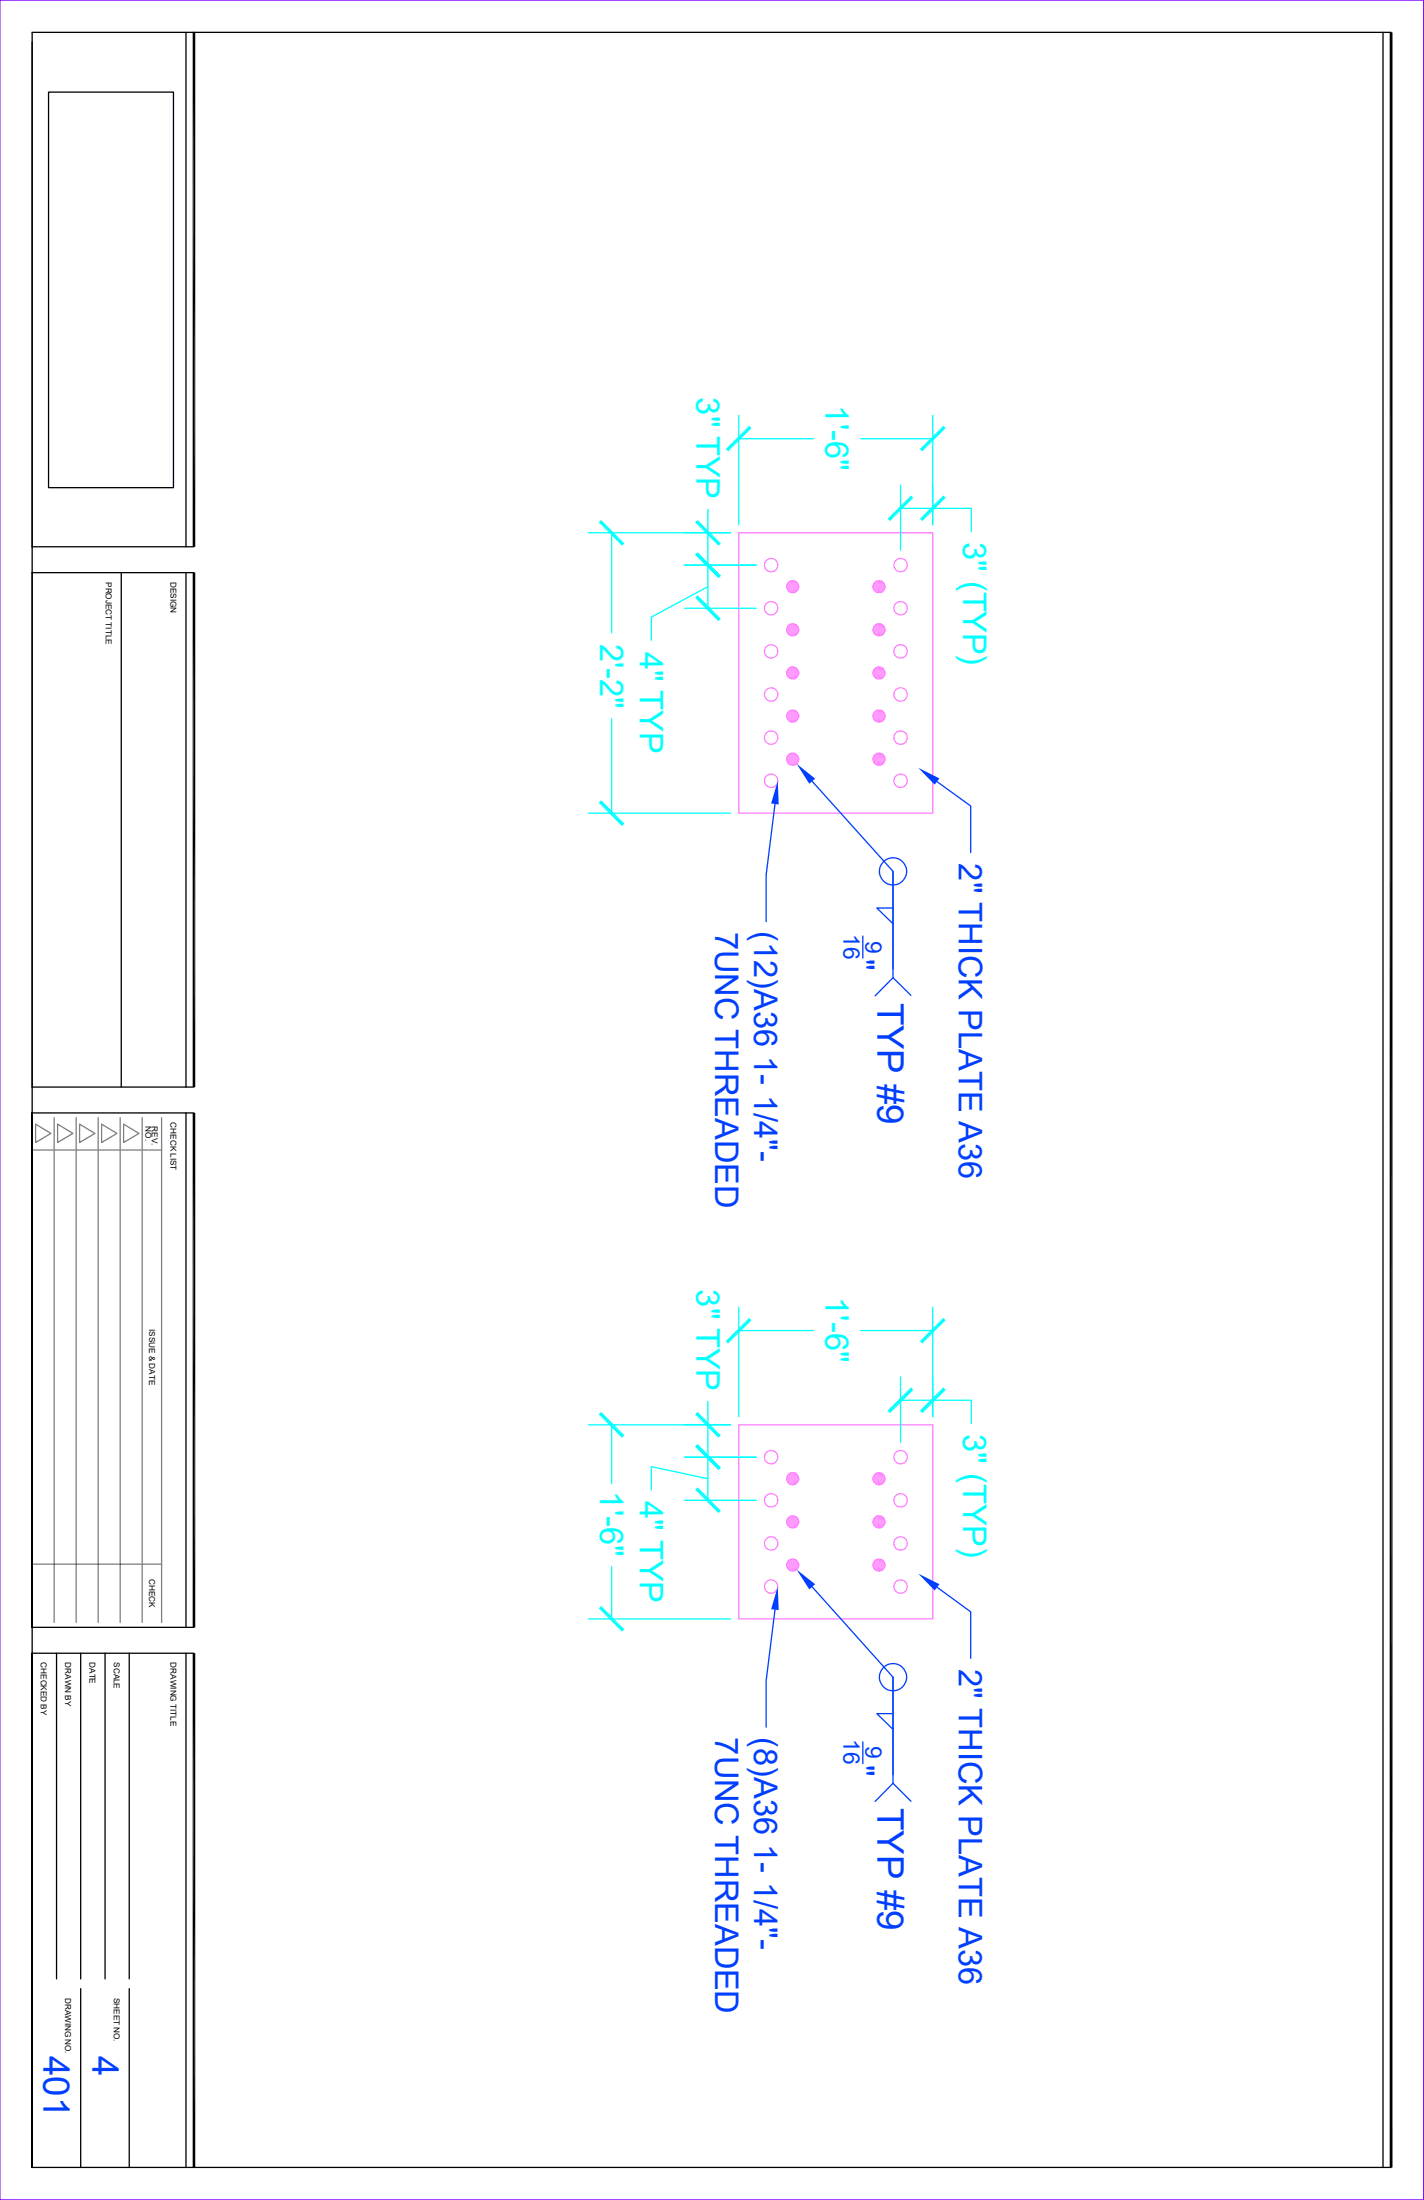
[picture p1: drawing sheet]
<svg xmlns="http://www.w3.org/2000/svg" width="279mm" height="432mm" viewBox="0 0 279 432" stroke-linecap="round" stroke-linejoin="round" font-family="sans-serif">
<g fill="none" stroke="#ff7fff" stroke-width=".25">
<path d="M144.9 104.6h38.1v55h-38.1zM144.9 279.7h38.1v38.1h-38.1z"/>
<circle cx="151.3" cy="110.9" r="1.32"/>
<circle cx="151.3" cy="119.4" r="1.32"/>
<circle cx="176.7" cy="119.4" r="1.32"/>
<circle cx="176.7" cy="110.9" r="1.32"/>
<circle cx="151.3" cy="136.3" r="1.32"/>
<circle cx="151.3" cy="127.8" r="1.32"/>
<circle cx="176.7" cy="136.3" r="1.32"/>
<circle cx="176.7" cy="127.8" r="1.32"/>
<circle cx="151.3" cy="144.8" r="1.32"/>
<circle cx="151.3" cy="153.2" r="1.32"/>
<circle cx="176.7" cy="144.8" r="1.32"/>
<circle cx="176.7" cy="153.2" r="1.32"/>
<circle cx="151.3" cy="286" r="1.32"/>
<circle cx="151.3" cy="294.5" r="1.32"/>
<circle cx="176.7" cy="294.5" r="1.32"/>
<circle cx="176.7" cy="286" r="1.32"/>
<circle cx="151.3" cy="311.4" r="1.32"/>
<circle cx="151.3" cy="302.9" r="1.32"/>
<circle cx="176.7" cy="302.9" r="1.32"/>
<circle cx="176.7" cy="311.4" r="1.32"/>
</g>
<g fill="#ff7fff">
<path d="M173.6 306.8v.7z"/>
<path d="M173.7 307l-.1 .5z"/>
<path d="M173.6 298.4v.6z"/>
<path d="M173.7 298.6l-.1 .4z"/>
<path d="M173.6 289.9v.6z"/>
<path d="M173.7 290.1l-.1 .4z"/>
<path d="M173.6 148.7v.7z"/>
<path d="M173.7 148.9l-.1 .5z"/>
<path d="M173.6 140.2v.7z"/>
<path d="M173.7 140.5l-.1 .4z"/>
<path d="M173.6 131.7v.7z"/>
<path d="M173.7 132l-.1 .4z"/>
<path d="M173.6 123.3v.7z"/>
<path d="M173.7 123.5l-.1 .5z"/>
<path d="M173.6 114.9v.6z"/>
<path d="M173.7 115.1l-.1 .4z"/>
<path d="M173.5 306.6v1.1z"/>
<path d="M173.6 306.8l-.1 .9z"/>
<path d="M173.5 298.2v1z"/>
<path d="M173.6 298.4l-.1 .8z"/>
<path d="M173.5 289.7v1z"/>
<path d="M173.6 289.9l-.1 .8z"/>
<path d="M173.5 148.5v1.1z"/>
<path d="M173.6 148.7l-.1 .9z"/>
<path d="M173.5 140v1.1z"/>
<path d="M173.6 140.2l-.1 .9z"/>
<path d="M173.5 131.6v1z"/>
<path d="M173.6 131.7l-.1 .9z"/>
<path d="M173.5 123.1v1.1z"/>
<path d="M173.6 123.3l-.1 .9z"/>
<path d="M173.5 114.6v1.1z"/>
<path d="M173.6 114.9l-.1 .8z"/>
<path d="M173.4 306.5l.1 .1-.1 1.3z"/>
<path d="M173.5 306.6v1.1l-.1 .2z"/>
<path d="M173.4 298l.1 .2-.1 1.2z"/>
<path d="M173.5 298.2v1l-.1 .2z"/>
<path d="M173.4 289.5l.1 .2-.1 1.3z"/>
<path d="M173.5 289.7v1l-.1 .3z"/>
<path d="M173.4 148.3l.1 .2-.1 1.2z"/>
<path d="M173.5 148.5v1.1l-.1 .1z"/>
<path d="M173.4 139.8l.1 .2-.1 1.3z"/>
<path d="M173.5 140v1.1l-.1 .2z"/>
<path d="M173.4 131.4l.1 .2-.1 1.2z"/>
<path d="M173.5 131.6v1l-.1 .2z"/>
<path d="M173.4 122.9l.1 .2-.1 1.2z"/>
<path d="M173.5 123.1v1.1l-.1 .1z"/>
<path d="M173.4 114.4l.1 .2-.1 1.3z"/>
<path d="M173.5 114.6v1.1l-.1 .2z"/>
<path d="M173.3 306.3l.1 .2-.1 1.6z"/>
<path d="M173.4 306.5v1.4l-.1 .2z"/>
<path d="M173.3 297.8l.1 .2-.1 1.6z"/>
<path d="M173.4 298v1.4l-.1 .2z"/>
<path d="M173.3 289.3l.1 .2-.1 1.6z"/>
<path d="M173.4 289.5v1.5l-.1 .1z"/>
<path d="M173.3 148.1l.1 .2-.1 1.6z"/>
<path d="M173.4 148.3v1.4l-.1 .2z"/>
<path d="M173.3 139.7l.1 .1-.1 1.6z"/>
<path d="M173.4 139.8v1.5l-.1 .1z"/>
<path d="M173.3 131.2l.1 .2-.1 1.6z"/>
<path d="M173.4 131.4v1.4l-.1 .2z"/>
<path d="M173.3 122.7l.1 .2-.1 1.6z"/>
<path d="M173.4 122.9v1.4l-.1 .2z"/>
<path d="M173.3 114.3l.1 .1-.1 1.6z"/>
<path d="M173.4 114.4v1.5l-.1 .1z"/>
</g>
<path d="M173.2 306.2v2" fill="none" stroke="#ff7fff" stroke-width=".21"/>
<path d="M173.3 306.3v1.8l-.2 .1z" fill="#ff7fff"/>
<path d="M173.2 297.7v2" fill="none" stroke="#ff7fff" stroke-width=".21"/>
<path d="M173.3 297.8v1.8l-.2 .1z" fill="#ff7fff"/>
<path d="M173.2 289.2v2.1" fill="none" stroke="#ff7fff" stroke-width=".21"/>
<path d="M173.3 289.3v1.8l-.2 .2z" fill="#ff7fff"/>
<path d="M173.2 148v2" fill="none" stroke="#ff7fff" stroke-width=".21"/>
<path d="M173.3 148.1v1.8l-.2 .1z" fill="#ff7fff"/>
<path d="M173.2 139.5v2.1" fill="none" stroke="#ff7fff" stroke-width=".21"/>
<path d="M173.3 139.7v1.7l-.2 .2z" fill="#ff7fff"/>
<path d="M173.2 131.1v2" fill="none" stroke="#ff7fff" stroke-width=".21"/>
<path d="M173.3 131.2v1.8l-.2 .1z" fill="#ff7fff"/>
<path d="M173.2 122.6v2" fill="none" stroke="#ff7fff" stroke-width=".21"/>
<path d="M173.3 122.7v1.8l-.2 .1z" fill="#ff7fff"/>
<path d="M173.2 114.1v2.1" fill="none" stroke="#ff7fff" stroke-width=".21"/>
<path d="M173.3 114.3v1.7l-.2 .2z" fill="#ff7fff"/>
<g fill="none" stroke="#ff7fff" stroke-width=".2">
<path d="M171.9 114v2.3M173 114v2.3M171.9 122.5v2.2M171.9 131v2.2M171.9 139.4v2.2M173 122.5v2.2M173 131v2.2M173 139.4v2.2M171.9 147.9v2.2M173 147.9v2.2M171.9 289.1v2.2M171.9 297.6v2.2"/>
<path d="M173 289.1v2.2M173 297.6v2.2M171.9 306v2.3M173 306v2.3"/>
</g>
<g fill="none" stroke="#ff7fff" stroke-width=".21">
<path d="M172.1 114v2.3M172.6 114v2.3M172.8 114v2.3M172.1 122.4v2.4M172.1 130.9v2.4M172.1 139.4v2.3M172.6 122.4v2.4M172.6 130.9v2.4M172.6 139.4v2.3M172.8 122.4v2.4M172.8 130.9v2.4M172.8 139.4v2.3"/>
<path d="M172.1 147.8v2.4M172.6 147.8v2.4M172.8 147.8v2.4M172.1 289.1v2.3M172.1 297.5v2.3M172.6 289.1v2.3M172.6 297.5v2.4M172.8 289.1v2.3M172.8 297.5v2.3M172.1 306v2.3M172.6 306v2.4M172.8 306v2.3"/>
</g>
<path d="M172.3 114v2.3M172.3 122.4v2.4M172.3 130.9v2.4M172.3 139.4v2.3M172.3 147.8v2.4M172.3 289.1v2.3M172.3 297.5v2.4M172.3 306v2.4" fill="none" stroke="#ff7fff" stroke-width=".25"/>
<path d="M171.7 306.3l.1-.1-.1 1.9z" fill="#ff7fff"/>
<path d="M171.7 306.2v2" fill="none" stroke="#ff7fff" stroke-width=".2"/>
<path d="M171.7 297.8l.1-.1-.1 1.9z" fill="#ff7fff"/>
<path d="M171.7 297.7v2" fill="none" stroke="#ff7fff" stroke-width=".2"/>
<path d="M171.7 289.3l.1-.1-.1 1.9z" fill="#ff7fff"/>
<path d="M171.7 289.2v2.1" fill="none" stroke="#ff7fff" stroke-width=".2"/>
<path d="M171.7 148.1l.1-.1-.1 1.9z" fill="#ff7fff"/>
<path d="M171.7 148v2" fill="none" stroke="#ff7fff" stroke-width=".2"/>
<path d="M171.7 139.7l.1-.2-.1 1.9z" fill="#ff7fff"/>
<path d="M171.7 139.5v2.1" fill="none" stroke="#ff7fff" stroke-width=".2"/>
<path d="M171.7 131.2l.1-.1-.1 1.9z" fill="#ff7fff"/>
<path d="M171.7 131.1v2" fill="none" stroke="#ff7fff" stroke-width=".2"/>
<path d="M171.7 122.7l.1-.1-.1 1.9z" fill="#ff7fff"/>
<path d="M171.7 122.6v2" fill="none" stroke="#ff7fff" stroke-width=".2"/>
<path d="M171.7 114.3l.1-.2-.1 1.9z" fill="#ff7fff"/>
<path d="M171.7 114.1v2.1" fill="none" stroke="#ff7fff" stroke-width=".2"/>
<g fill="#ff7fff">
<path d="M171.7 306.3l-.2 1.6v-1.4z"/>
<path d="M171.7 306.3v1.8l-.2-.2z"/>
<path d="M171.7 297.8l-.2 1.6v-1.4z"/>
<path d="M171.7 297.8v1.8l-.2-.2z"/>
<path d="M171.7 289.3l-.2 1.7v-1.5z"/>
<path d="M171.7 289.3v1.8l-.2-.1z"/>
<path d="M171.5 148.3l.2-.2-.2 1.6z"/>
<path d="M171.7 148.1v1.8l-.2-.2z"/>
<path d="M171.5 139.8l.2-.1-.2 1.6z"/>
<path d="M171.7 139.7v1.7l-.2-.1z"/>
<path d="M171.7 131.2l-.2 1.6v-1.4z"/>
<path d="M171.7 131.2v1.8l-.2-.2z"/>
<path d="M171.7 122.7l-.2 1.6v-1.4z"/>
<path d="M171.7 122.7v1.8l-.2-.2z"/>
<path d="M171.5 114.4l.2-.1-.2 1.6z"/>
<path d="M171.7 114.3v1.7l-.2-.1z"/>
<path d="M171.5 306.5l-.1 1.2v-1.1z"/>
<path d="M171.5 306.5v1.4l-.1-.2z"/>
<path d="M171.5 298l-.1 1.2v-1z"/>
<path d="M171.5 298v1.4l-.1-.2z"/>
<path d="M171.5 289.5l-.1 1.2v-1z"/>
<path d="M171.5 289.5v1.5l-.1-.3z"/>
<path d="M171.5 148.3l-.1 1.3v-1.1z"/>
<path d="M171.5 148.3v1.4l-.1-.1z"/>
<path d="M171.5 139.8l-.1 1.3v-1.1z"/>
<path d="M171.5 139.8v1.5l-.1-.2z"/>
<path d="M171.5 131.4l-.1 1.2v-1z"/>
<path d="M171.5 131.4v1.4l-.1-.2z"/>
<path d="M171.5 122.9l-.1 1.3v-1.1z"/>
<path d="M171.5 122.9v1.4l-.1-.1z"/>
<path d="M171.5 114.4l-.1 1.3v-1.1z"/>
<path d="M171.5 114.4v1.5l-.1-.2z"/>
<path d="M171.4 306.6l-.1 .9z"/>
<path d="M171.4 306.6v1.1z"/>
<path d="M171.4 298.2l-.1 .8z"/>
<path d="M171.4 298.2v1z"/>
<path d="M171.4 289.7l-.1 .8z"/>
<path d="M171.4 289.7v1z"/>
<path d="M171.4 148.5l-.1 .9z"/>
<path d="M171.4 148.5v1.1z"/>
<path d="M171.4 140l-.1 .9z"/>
<path d="M171.4 140v1.1z"/>
<path d="M171.4 131.6l-.1 .8z"/>
<path d="M171.4 131.6v1z"/>
<path d="M171.4 123.1l-.1 .9z"/>
<path d="M171.4 123.1v1.1z"/>
<path d="M171.4 114.6l-.1 .9z"/>
<path d="M171.4 114.6v1.1z"/>
<path d="M171.3 306.8l-.1 .5z"/>
<path d="M171.3 306.8v.7z"/>
<path d="M171.3 298.4l-.1 .4z"/>
<path d="M171.3 298.4v.6z"/>
<path d="M171.3 289.9l-.1 .4z"/>
<path d="M171.3 289.9v.6z"/>
<path d="M171.3 148.7l-.1 .4z"/>
<path d="M171.3 148.7v.7z"/>
<path d="M171.3 140.2l-.1 .5z"/>
<path d="M171.3 140.2v.7z"/>
<path d="M171.3 131.7l-.1 .5z"/>
<path d="M171.3 131.7v.7z"/>
<path d="M171.3 123.3l-.1 .4z"/>
<path d="M171.3 123.3v.7z"/>
<path d="M171.3 114.9l-.1 .4z"/>
<path d="M171.3 114.9v.6z"/>
<path d="M156.7 306.8v.7z"/>
<path d="M156.7 307v.5z"/>
<path d="M156.7 298.4v.6z"/>
<path d="M156.7 298.6v.4z"/>
<path d="M156.7 289.9v.6z"/>
<path d="M156.7 290.1v.4z"/>
<path d="M156.7 148.7v.7z"/>
<path d="M156.7 148.9v.5z"/>
<path d="M156.7 140.2v.7z"/>
<path d="M156.7 140.5v.4z"/>
<path d="M156.7 131.7v.7z"/>
<path d="M156.7 132v.4z"/>
<path d="M156.7 123.3v.7z"/>
<path d="M156.7 123.5v.5z"/>
<path d="M156.7 114.9v.6z"/>
<path d="M156.7 115.1v.4z"/>
<path d="M156.6 306.6v1.1z"/>
<path d="M156.7 306.8l-.1 .9z"/>
<path d="M156.6 298.2v1z"/>
<path d="M156.7 298.4l-.1 .8z"/>
<path d="M156.6 289.7v1z"/>
<path d="M156.7 289.9l-.1 .8z"/>
<path d="M156.6 148.5v1.1z"/>
<path d="M156.7 148.7l-.1 .9z"/>
<path d="M156.6 140v1.1z"/>
<path d="M156.7 140.2l-.1 .9z"/>
<path d="M156.6 131.6v1z"/>
<path d="M156.7 131.7l-.1 .9z"/>
<path d="M156.6 123.1v1.1z"/>
<path d="M156.7 123.3l-.1 .9z"/>
<path d="M156.6 114.6v1.1z"/>
<path d="M156.7 114.9l-.1 .8z"/>
<path d="M156.5 306.5l.1 .1-.1 1.3z"/>
<path d="M156.6 306.6v1.1l-.1 .2z"/>
<path d="M156.5 298l.1 .2-.1 1.2z"/>
<path d="M156.6 298.2v1l-.1 .2z"/>
<path d="M156.5 289.5l.1 .2-.1 1.3z"/>
<path d="M156.6 289.7v1l-.1 .3z"/>
<path d="M156.5 148.3l.1 .2-.1 1.2z"/>
<path d="M156.6 148.5v1.1l-.1 .1z"/>
<path d="M156.5 139.8l.1 .2-.1 1.3z"/>
<path d="M156.6 140v1.1l-.1 .2z"/>
<path d="M156.5 131.4l.1 .2-.1 1.2z"/>
<path d="M156.6 131.6v1l-.1 .2z"/>
<path d="M156.5 122.9l.1 .2-.1 1.2z"/>
<path d="M156.6 123.1v1.1l-.1 .1z"/>
<path d="M156.5 114.4l.1 .2-.1 1.3z"/>
<path d="M156.6 114.6v1.1l-.1 .2z"/>
<path d="M156.3 306.3l.2 .2-.2 1.6z"/>
<path d="M156.5 306.5v1.4l-.2 .2z"/>
<path d="M156.3 297.8l.2 .2-.2 1.6z"/>
<path d="M156.5 298v1.4l-.2 .2z"/>
<path d="M156.3 289.3l.2 .2-.2 1.6z"/>
<path d="M156.5 289.5v1.5l-.2 .1z"/>
<path d="M156.3 148.1l.2 .2-.2 1.6z"/>
<path d="M156.5 148.3v1.4l-.2 .2z"/>
<path d="M156.3 139.7l.2 .1-.2 1.6z"/>
<path d="M156.5 139.8v1.5l-.2 .1z"/>
<path d="M156.3 131.2l.2 .2-.2 1.6z"/>
<path d="M156.5 131.4v1.4l-.2 .2z"/>
<path d="M156.3 122.7l.2 .2-.2 1.6z"/>
<path d="M156.5 122.9v1.4l-.2 .2z"/>
<path d="M156.3 114.3l.2 .1-.2 1.6z"/>
<path d="M156.5 114.4v1.5l-.2 .1z"/>
</g>
<path d="M156.3 306.2v2" fill="none" stroke="#ff7fff" stroke-width=".2"/>
<path d="M156.3 306.3v1.8l-.1 .1z" fill="#ff7fff"/>
<path d="M156.3 297.7v2" fill="none" stroke="#ff7fff" stroke-width=".2"/>
<path d="M156.3 297.8v1.8l-.1 .1z" fill="#ff7fff"/>
<path d="M156.3 289.2v2.1" fill="none" stroke="#ff7fff" stroke-width=".2"/>
<path d="M156.3 289.3v1.8l-.1 .2z" fill="#ff7fff"/>
<path d="M156.3 148v2" fill="none" stroke="#ff7fff" stroke-width=".2"/>
<path d="M156.3 148.1v1.8l-.1 .1z" fill="#ff7fff"/>
<path d="M156.3 139.5v2.1" fill="none" stroke="#ff7fff" stroke-width=".2"/>
<path d="M156.3 139.7v1.7l-.1 .2z" fill="#ff7fff"/>
<path d="M156.3 131.1v2" fill="none" stroke="#ff7fff" stroke-width=".2"/>
<path d="M156.3 131.2v1.8l-.1 .1z" fill="#ff7fff"/>
<path d="M156.3 122.6v2" fill="none" stroke="#ff7fff" stroke-width=".2"/>
<path d="M156.3 122.7v1.8l-.1 .1z" fill="#ff7fff"/>
<path d="M156.3 114.1v2.1" fill="none" stroke="#ff7fff" stroke-width=".2"/>
<path d="M156.3 114.3v1.7l-.1 .2z" fill="#ff7fff"/>
<g fill="none" stroke="#ff7fff" stroke-width=".21">
<path d="M155.2 114v2.3M155.6 114v2.3M155.9 114v2.3M156.1 114v2.3M155.2 122.4v2.4M155.2 130.9v2.4M155.2 139.4v2.3M155.6 122.4v2.4M155.6 130.9v2.4M155.6 139.4v2.3M155.9 122.4v2.4M155.9 130.9v2.4"/>
<path d="M155.9 139.4v2.3M156.1 122.5v2.2M156.1 131v2.2M156.1 139.4v2.2M155.2 147.8v2.4M155.6 147.8v2.4M155.9 147.8v2.4M156.1 147.9v2.2M155.2 289.1v2.3M155.2 297.5v2.3M155.6 289.1v2.3M155.6 297.5v2.4"/>
<path d="M155.9 289.1v2.3M155.9 297.5v2.3M156.1 289.1v2.2M156.1 297.6v2.2M155.2 306v2.3M155.6 306v2.4M155.9 306v2.3M156.1 306v2.3"/>
</g>
<path d="M155.4 114v2.3M155.4 122.4v2.4M155.4 130.9v2.4M155.4 139.4v2.3M155.4 147.8v2.4M155.4 289.1v2.3M155.4 297.5v2.4M155.4 306v2.4" fill="none" stroke="#ff7fff" stroke-width=".25"/>
<path d="M155 114v2.3M155 122.5v2.2M155 131v2.2M155 139.4v2.2M155 147.9v2.2M155 289.1v2.2M155 297.6v2.2M155 306v2.3" fill="none" stroke="#ff7fff" stroke-width=".2"/>
<path d="M154.7 306.3l.2-.1-.2 1.9z" fill="#ff7fff"/>
<path d="M154.8 306.2v2" fill="none" stroke="#ff7fff" stroke-width=".2"/>
<path d="M154.7 297.8l.2-.1-.2 1.9z" fill="#ff7fff"/>
<path d="M154.8 297.7v2" fill="none" stroke="#ff7fff" stroke-width=".2"/>
<path d="M154.7 289.3l.2-.1-.2 1.9z" fill="#ff7fff"/>
<path d="M154.8 289.2v2.1" fill="none" stroke="#ff7fff" stroke-width=".2"/>
<path d="M154.7 148.1l.2-.1-.2 1.9z" fill="#ff7fff"/>
<path d="M154.8 148v2" fill="none" stroke="#ff7fff" stroke-width=".2"/>
<path d="M154.7 139.7l.2-.2-.2 1.9z" fill="#ff7fff"/>
<path d="M154.8 139.5v2.1" fill="none" stroke="#ff7fff" stroke-width=".2"/>
<path d="M154.7 131.2l.2-.1-.2 1.9z" fill="#ff7fff"/>
<path d="M154.8 131.1v2" fill="none" stroke="#ff7fff" stroke-width=".2"/>
<path d="M154.7 122.7l.2-.1-.2 1.9z" fill="#ff7fff"/>
<path d="M154.8 122.6v2" fill="none" stroke="#ff7fff" stroke-width=".2"/>
<path d="M154.7 114.3l.2-.2-.2 1.9z" fill="#ff7fff"/>
<path d="M154.8 114.1v2.1" fill="none" stroke="#ff7fff" stroke-width=".2"/>
<g fill="#ff7fff">
<path d="M154.7 306.3l-.1 1.6v-1.4z"/>
<path d="M154.7 306.3v1.8l-.1-.2z"/>
<path d="M154.7 297.8l-.1 1.6v-1.4z"/>
<path d="M154.7 297.8v1.8l-.1-.2z"/>
<path d="M154.7 289.3l-.1 1.7v-1.5z"/>
<path d="M154.7 289.3v1.8l-.1-.1z"/>
<path d="M154.6 148.3l.1-.2-.1 1.6z"/>
<path d="M154.7 148.1v1.8l-.1-.2z"/>
<path d="M154.6 139.8l.1-.1-.1 1.6z"/>
<path d="M154.7 139.7v1.7l-.1-.1z"/>
<path d="M154.7 131.2l-.1 1.6v-1.4z"/>
<path d="M154.7 131.2v1.8l-.1-.2z"/>
<path d="M154.7 122.7l-.1 1.6v-1.4z"/>
<path d="M154.7 122.7v1.8l-.1-.2z"/>
<path d="M154.7 114.3l-.1 1.6v-1.5z"/>
<path d="M154.7 114.3v1.7l-.1-.1z"/>
<path d="M154.6 306.5l-.2 1.2v-1.1z"/>
<path d="M154.6 306.5v1.4l-.2-.2z"/>
<path d="M154.6 298l-.2 1.2v-1z"/>
<path d="M154.6 298v1.4l-.2-.2z"/>
<path d="M154.6 289.5l-.2 1.2v-1z"/>
<path d="M154.6 289.5v1.5l-.2-.3z"/>
<path d="M154.6 148.3l-.2 1.3v-1.1z"/>
<path d="M154.6 148.3v1.4l-.2-.1z"/>
<path d="M154.6 139.8l-.2 1.3v-1.1z"/>
<path d="M154.6 139.8v1.5l-.2-.2z"/>
<path d="M154.6 131.4l-.2 1.2v-1z"/>
<path d="M154.6 131.4v1.4l-.2-.2z"/>
<path d="M154.6 122.9l-.2 1.3v-1.1z"/>
<path d="M154.6 122.9v1.4l-.2-.1z"/>
<path d="M154.6 114.4l-.2 1.3v-1.1z"/>
<path d="M154.6 114.4v1.5l-.2-.2z"/>
<path d="M154.4 306.6v.9z"/>
<path d="M154.4 306.6v1.1z"/>
<path d="M154.4 298.2v.8z"/>
<path d="M154.4 298.2v1z"/>
<path d="M154.4 289.7v.8z"/>
<path d="M154.4 289.7v1z"/>
<path d="M154.4 148.5v.9z"/>
<path d="M154.4 148.5v1.1z"/>
<path d="M154.4 140v.9z"/>
<path d="M154.4 140v1.1z"/>
<path d="M154.4 131.6v.8z"/>
<path d="M154.4 131.6v1z"/>
<path d="M154.4 123.1v.9z"/>
<path d="M154.4 123.1v1.1z"/>
<path d="M154.4 114.6v.9z"/>
<path d="M154.4 114.6v1.1z"/>
<path d="M154.4 306.8l-.1 .5z"/>
<path d="M154.4 306.8v.7z"/>
<path d="M154.4 298.4l-.1 .4z"/>
<path d="M154.4 298.4v.6z"/>
<path d="M154.4 289.9l-.1 .4z"/>
<path d="M154.4 289.9v.6z"/>
<path d="M154.4 148.7l-.1 .4z"/>
<path d="M154.4 148.7v.7z"/>
<path d="M154.4 140.2l-.1 .5z"/>
<path d="M154.4 140.2v.7z"/>
<path d="M154.4 131.7l-.1 .5z"/>
<path d="M154.4 131.7v.7z"/>
<path d="M154.4 123.3l-.1 .4z"/>
<path d="M154.4 123.3v.7z"/>
<path d="M154.4 114.9l-.1 .4z"/>
<path d="M154.4 114.9v.6z"/>
</g>
<g fill="none" stroke="#ff7fff" stroke-width=".25">
<circle cx="155.5" cy="115.2" r="1.18"/>
<circle cx="172.5" cy="115.2" r="1.18"/>
<circle cx="155.5" cy="132.1" r="1.18"/>
<circle cx="155.5" cy="123.6" r="1.18"/>
<circle cx="172.5" cy="123.6" r="1.18"/>
<circle cx="172.5" cy="132.1" r="1.18"/>
<circle cx="155.5" cy="149" r="1.18"/>
<circle cx="155.5" cy="140.6" r="1.18"/>
<circle cx="172.5" cy="149" r="1.18"/>
<circle cx="172.5" cy="140.6" r="1.18"/>
<circle cx="155.5" cy="290.2" r="1.18"/>
<circle cx="155.5" cy="298.7" r="1.18"/>
<circle cx="172.5" cy="298.7" r="1.18"/>
<circle cx="172.5" cy="290.2" r="1.18"/>
<circle cx="155.5" cy="307.2" r="1.18"/>
<circle cx="172.5" cy="307.2" r="1.18"/>
</g>
<g fill="none" stroke="#000" stroke-width=".25">
<path d="M9.5 18.1h24.5v77.6h-24.5zM36.5 6.3v101M271.4 6.3v419.1M273 6.4l-266.7-.1v419.1h266.7M6.3 107.3h31.8M6.3 112.4h31.8M23.8 112.4v101M36.5 112.4v101M6.3 213.4h31.8M6.3 218.4h31.8M36.5 218.4v101M6.3 319.4h31.8"/>
<path d="M6.3 324.5h31.8M11.1 324.5v63.9M15.8 324.5v63.9M20.6 324.5v63.9M25.4 324.5v63.9M36.5 324.5v100.9M15.8 390.3v35.1M25.4 390.3v35.1"/>
</g>
<path d="M37.8 6.3l.5 101h-.5zM37.8 6.3h.5v101zM272.7 6.3l.5 419.1h-.5zM272.7 6.3h.5v419.1zM37.8 112.4l.5 101h-.5zM37.8 112.4h.5v101zM37.8 218.4l.5 101h-.5zM37.8 218.4h.5v101zM37.8 324.5l.5 100.9h-.5zM37.8 324.5h.5v100.9z" fill="#000"/>
<g fill="none" stroke="#808080" stroke-width=".25">
<path d="M10.6 219.4v99M14.9 219.4v99M19.3 219.4v99M23.6 219.4v99M27.9 219.4v99M31.7 219.4v99M6.3 225.7h25.4M7 220.6l3 1.9-3 1.7zM11.3 220.6l3 1.9-3 1.7zM15.6 220.6l3 1.9-3 1.7zM19.9 220.6l3 1.9-3 1.7zM24.3 220.6l3 1.9-3 1.7z"/>
<path d="M6.3 307h25.4"/>
</g>
<path d="M10.6 307h.1M14.9 307h.1M19.3 307h.1M23.6 307h.1" fill="none" stroke="#000" stroke-width=".2"/>
<path d="M144.9 256.6v21.4M183 256.6v21.4M144.9 261.2h14.7M168.9 261.2h14.1" fill="none" stroke="#0ff" stroke-width=".25"/>
<g fill="#0ff">
<path d="M185.1 258.7l-4.1 5-.5-.5z"/>
<path d="M185.1 258.7l.4 .4-4.5 4.6z"/>
<path d="M147 258.7l.4 .4-4.5 4.6z"/>
<path d="M147 258.7l-4.1 5-.5-.5z"/>
</g>
<path d="M115.4 279.7h27.9M120 279.7v11.5M115.4 317.8h27.9M120 307.5v10.3" fill="none" stroke="#0ff" stroke-width=".25"/>
<g fill="#0ff">
<path d="M117.5 277.6l5 4.1-.5 .5z"/>
<path d="M117.9 277.1l4.6 4.6-5-4.1z"/>
<path d="M117.5 315.7l.4-.5 4.6 4.6z"/>
<path d="M117.5 315.7l5 4.1-.5 .5z"/>
</g>
<path d="M134.3 279.7h9M138.9 275.1v10.9M134.3 286h14.1" fill="none" stroke="#0ff" stroke-width=".25"/>
<g fill="#0ff">
<path d="M136.4 283.9l.5-.4 4.5 4.5z"/>
<path d="M136.4 283.9l5 4.1-.4 .5z"/>
<path d="M136.4 277.6l5 4.1-.4 .5z"/>
<path d="M136.9 277.1l4.5 4.6-5-4.1z"/>
</g>
<path d="M134.3 286h14.1M134.3 294.5h14.1M138.9 290.2l-11.1-2.3v4.5M138.9 286v8.5" fill="none" stroke="#0ff" stroke-width=".25"/>
<g fill="#0ff">
<path d="M136.4 283.9l5 4.1-.4 .5z"/>
<path d="M136.4 283.9l.5-.4 4.5 4.5z"/>
<path d="M136.4 292.4l.5-.5 4.5 4.6z"/>
<path d="M136.4 292.4l5 4.1-.4 .5z"/>
</g>
<path d="M176.7 274.8h13.9v4.6M176.7 270.3v12.8M183 270.3v7.7" fill="none" stroke="#0ff" stroke-width=".25"/>
<g fill="#0ff">
<path d="M178.7 272.3l.5 .5-4.6 4.6z"/>
<path d="M174.2 276.9l4.5-4.6-4.1 5.1z"/>
<path d="M180.5 276.9l4.6-4.6-4.1 5.1z"/>
<path d="M185.1 272.3l.4 .5-4.5 4.6z"/>
</g>
<path d="M180.2 308.9l4.1 2-.9 1.3z" fill="#003fff"/>
<path d="M183.9 311.5l6.6 4.9v9.1" fill="none" stroke="#003fff" stroke-width=".25"/>
<path d="M152.6 311.4l.2 4.6-1.5-.2z" fill="#003fff"/>
<path d="M152.1 315.9l-1.8 14v9.1M169.3 341.9v4.3" fill="none" stroke="#003fff" stroke-width=".25"/>
<path d="M156.3 308.1l3.6 2.8-1.1 1.1z" fill="#003fff"/>
<g fill="none" stroke="#003fff" stroke-width=".25">
<path d="M159.3 311.4l15.9 17.8v19.2M175.2 336.3h-3.2l3.2 3.1M175.2 329.2v20.8M178.7 353.5l-3.5-3.5-3.5 3.6"/>
<circle cx="175.2" cy="329.2" r="2.66"/>
</g>
<path d="M144.9 81.5v21.5M144.9 86.1h14.7M168.9 86.1h14.1M183 81.5v21.5" fill="none" stroke="#0ff" stroke-width=".25"/>
<g fill="#0ff">
<path d="M180.5 88.1l4.6-4.5-4.1 5z"/>
<path d="M185.1 83.6l.4 .4-4.5 4.6z"/>
<path d="M147 83.6l.4 .4-4.5 4.6z"/>
<path d="M142.4 88.1l4.6-4.5-4.1 5z"/>
</g>
<path d="M115.4 104.6h27.9M120 104.6v19.6M115.4 159.6h27.9M120 141.1v18.5" fill="none" stroke="#0ff" stroke-width=".25"/>
<g fill="#0ff">
<path d="M117.5 102.5l5 4.1-.5 .5z"/>
<path d="M117.5 102.5l.4-.4 4.6 4.5z"/>
<path d="M117.9 157.1l4.6 4.5-5-4z"/>
<path d="M117.5 157.6l5 4-.5 .5z"/>
</g>
<path d="M138.9 100v10.9M134.3 104.6h9M134.3 110.9h14.1" fill="none" stroke="#0ff" stroke-width=".25"/>
<g fill="#0ff">
<path d="M136.4 108.9l.5-.5 4.5 4.6z"/>
<path d="M136.4 108.9l5 4.1-.4 .5z"/>
<path d="M136.4 102.5l5 4.1-.4 .5z"/>
<path d="M136.4 102.5l.5-.4 4.5 4.5z"/>
</g>
<path d="M134.3 110.9h14.1M134.3 119.4h14.1M138.9 115.1l-11.1 6v4.6M138.9 110.9v8.5" fill="none" stroke="#0ff" stroke-width=".25"/>
<g fill="#0ff">
<path d="M136.4 108.9l5 4.1-.4 .5z"/>
<path d="M136.4 108.9l.5-.5 4.5 4.6z"/>
<path d="M136.9 116.8l4.5 4.6-5-4.1z"/>
<path d="M136.4 117.3l5 4.1-.4 .5z"/>
</g>
<path d="M176.7 99.8h13.9v4.6M176.7 95.2v12.8M183 95.2v7.8" fill="none" stroke="#0ff" stroke-width=".25"/>
<g fill="#0ff">
<path d="M178.7 97.2l.5 .5-4.6 4.6z"/>
<path d="M174.2 101.8l4.5-4.6-4.1 5.1z"/>
<path d="M180.5 101.8l4.6-4.6-4.1 5.1z"/>
<path d="M185.1 97.2l.4 .5-4.5 4.6z"/>
</g>
<path d="M180.2 150.7l4.1 2.1-.9 1.2z" fill="#003fff"/>
<path d="M183.9 153.4l6.6 4.8v9.1" fill="none" stroke="#003fff" stroke-width=".25"/>
<path d="M152.6 153.2l.2 4.7-1.5-.2z" fill="#003fff"/>
<path d="M152.1 157.8l-1.8 13.9v9.2M169.3 183.7v4.3" fill="none" stroke="#003fff" stroke-width=".25"/>
<path d="M156.3 149.9l3.6 2.9-1.1 1z" fill="#003fff"/>
<g fill="none" stroke="#003fff" stroke-width=".25">
<path d="M159.3 153.3l15.9 17.7v19.2M175.2 178.2h-3.2l3.2 3.1M175.2 171v20.9M178.7 195.4l-3.5-3.5-3.5 3.6"/>
<circle cx="175.2" cy="171" r="2.66"/>
</g>
<path d="M0 0h279.3v431.8h-279.3z" fill="none" stroke="#7f00ff" stroke-width=".2"/>
<g font-size="7.2" fill="#003fff">
<text x="172.2" y="196.8" transform="rotate(90 172.2 196.8)">TYP #9</text>
<text x="172.2" y="354.9" transform="rotate(90 172.2 354.9)">TYP #9</text>
<text x="8.6" y="403.5" transform="rotate(90 8.6 403.5)">401</text>
<text x="18.2" y="403.6" transform="rotate(90 18.2 403.6)">4</text>
</g>
<g font-size="6.4" fill="#0ff">
<text x="136.7" y="78" transform="rotate(90 136.7 78)">3&quot; TYP</text>
<text x="162" y="79.5" transform="rotate(90 162 79.5)">1'-6&quot;</text>
<text x="189" y="106.3" transform="rotate(90 189 106.3)">3&quot; (TYP)</text>
<text x="117.7" y="126.3" transform="rotate(90 117.7 126.3)">2'-2&quot;</text>
<text x="125.5" y="127.9" transform="rotate(90 125.5 127.9)">4&quot; TYP</text>
<text x="136.7" y="253.1" transform="rotate(90 136.7 253.1)">3&quot; TYP</text>
<text x="162" y="254.6" transform="rotate(90 162 254.6)">1'-6&quot;</text>
<text x="189" y="281.4" transform="rotate(90 189 281.4)">3&quot; (TYP)</text>
<text x="117.8" y="292.7" transform="rotate(90 117.8 292.7)">1'-6&quot;</text>
<text x="125.5" y="294.6" transform="rotate(90 125.5 294.6)">4&quot; TYP</text>
</g>
<g font-size="6.4" fill="#003fff">
<text x="188.1" y="169.5" transform="rotate(90 188.1 169.5)">2&quot; THICK PLATE A36</text>
<text x="140.3" y="182.8" transform="rotate(90 140.3 182.8)">7UNC THREADED</text>
<text x="148" y="182.8" transform="rotate(90 148 182.8)">(12)A36 1- 1/4&quot;-</text>
<text x="167" y="188.3" transform="rotate(90 167 188.3)">&quot;</text>
<text x="188.1" y="327.6" transform="rotate(90 188.1 327.6)">2&quot; THICK PLATE A36</text>
<text x="140.3" y="341" transform="rotate(90 140.3 341)">7UNC THREADED</text>
<text x="148" y="340.9" transform="rotate(90 148 340.9)">(8)A36 1- 1/4&quot;-</text>
<text x="167" y="346.4" transform="rotate(90 167 346.4)">&quot;</text>
</g>
<g font-size="4.5" fill="#003fff">
<text x="165.5" y="183.3" transform="rotate(90 165.5 183.3)">16</text>
<text x="169.8" y="184.7" transform="rotate(90 169.8 184.7)">9</text>
<text x="165.5" y="341.4" transform="rotate(90 165.5 341.4)">16</text>
<text x="169.8" y="342.8" transform="rotate(90 169.8 342.8)">9</text>
</g>
<g font-size="1.6">
<text x="20.7" y="114.2" transform="rotate(90 20.7 114.2)">PROJECT TITLE</text>
<text x="33.4" y="114.2" transform="rotate(90 33.4 114.2)">DESIGN</text>
<text x="28.5" y="221.1" transform="rotate(90 28.5 221.1)">NO.</text>
<text x="29.8" y="221.1" transform="rotate(90 29.8 221.1)">REV.</text>
<text x="33.4" y="220.3" transform="rotate(90 33.4 220.3)">CHECK LIST</text>
<text x="29.3" y="260.9" transform="rotate(90 29.3 260.9)">ISSUE &amp; DATE</text>
<text x="29.3" y="309.9" transform="rotate(90 29.3 309.9)">CHECK</text>
<text x="8" y="326.3" transform="rotate(90 8 326.3)">CHECKED BY</text>
<text x="12.8" y="326.3" transform="rotate(90 12.8 326.3)">DRAWN BY</text>
<text x="17.6" y="326.3" transform="rotate(90 17.6 326.3)">DATE</text>
<text x="22.3" y="326.3" transform="rotate(90 22.3 326.3)">SCALE</text>
<text x="33.4" y="326.3" transform="rotate(90 33.4 326.3)">DRAWING TITLE</text>
<text x="12.8" y="392.1" transform="rotate(90 12.8 392.1)">DRAWING NO.</text>
<text x="22.3" y="392.1" transform="rotate(90 22.3 392.1)">SHEET NO.</text>
</g>
</svg>
